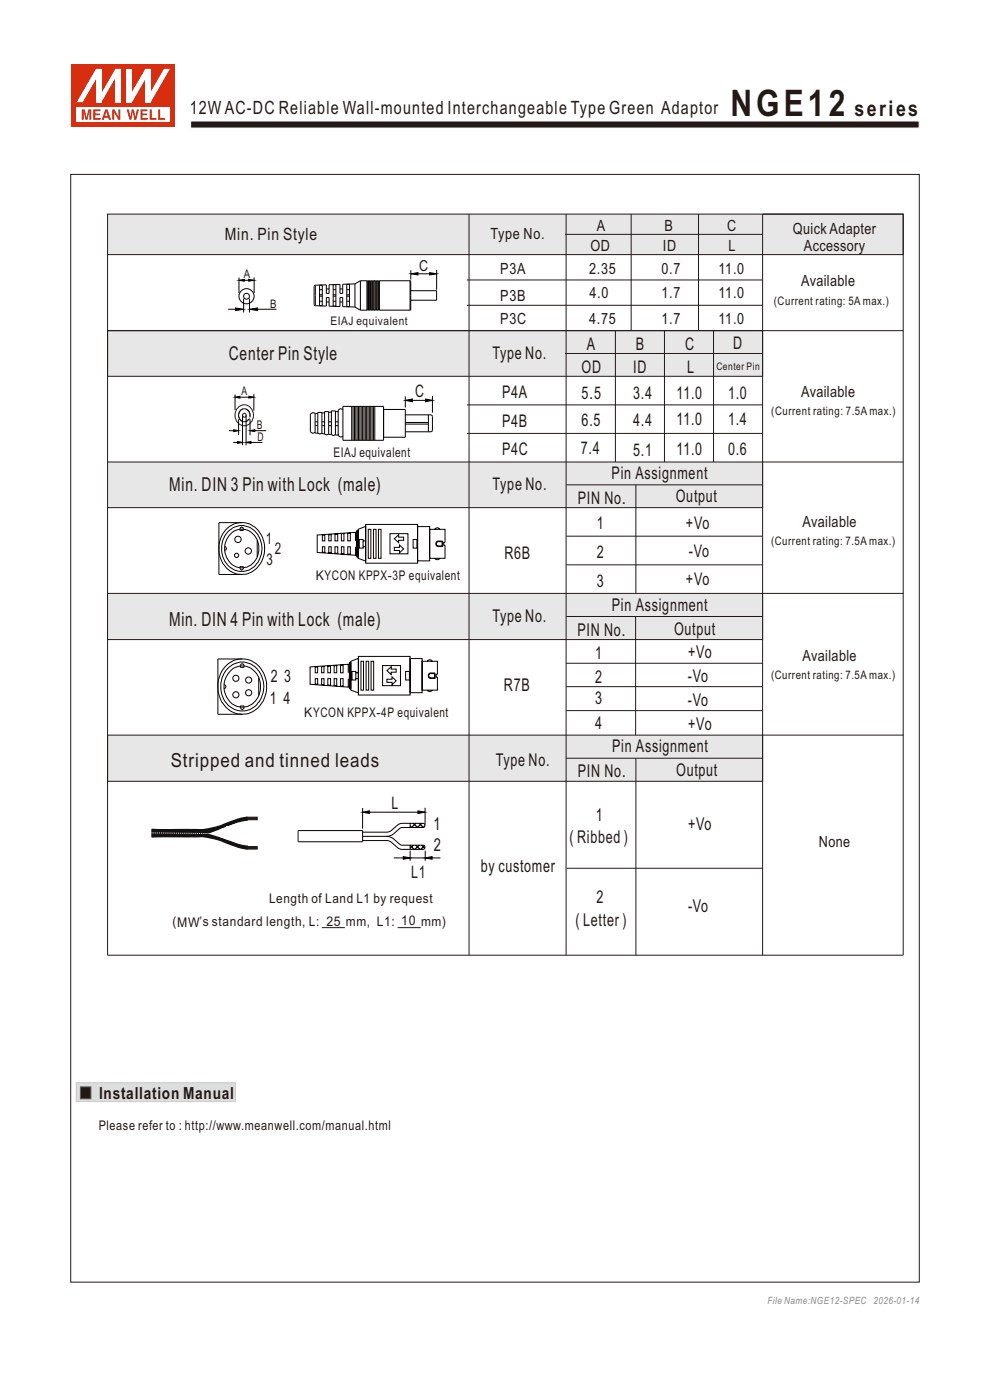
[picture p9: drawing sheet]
<svg xmlns="http://www.w3.org/2000/svg" width="210mm" height="297mm" viewBox="0 0 210 297" stroke-linecap="round" stroke-linejoin="round" font-family="sans-serif">
<g fill="#e7e7e7" stroke="#231916" stroke-width=".21">
<path d="M22.8 45.4h168.8v8.6h-168.8z"/>
<path d="M22.8 70.1h139v9.7h-139z"/>
</g>
<g fill="none" stroke="#000" stroke-width=".21">
<path d="M63.2 176.2h13.7v2.4h-13.7M76.9 172.3l1.5-.3v.6zM76.9 171.4v4.4M76.9 178.3h5.4l.5 .2 2 1.6 2.2 .1M76.9 177.4l5.6 .1a4.4 4.4 0 0 1 2.3 1.6l.5 .2h1.7M78.4 172.3h11M87 175.2l.4 .4M87 179.3l.9 .9M87 174.6h.1M87 179.3h2.7a.45 .45 0 0 1 .4 .4 .45 .45 0 0 1-.4 .5h-2.7zM87 174.7h2.7a.45 .45 0 0 1 .4 .4 .45 .45 0 0 1-.4 .5h-2.7zM87 174.7l-2.2 .1-2 1.5-.5 .2h-5.4"/>
<path d="M87 175.6h-1.7l-.5 .1a4.4 4.4 0 0 1-2.3 1.7h-.6M87.6 174.6l1 1M87.7 179.3l-.7 .7M88.2 179.3l.9 .9M88.2 174.6l-1 1M88.6 172l1.5 .3-1.5 .3zM88.9 174.6l1 1M89 179.3l-1 .9M89.4 179.3l.8 .7M89.5 174.6l-1 1M90.1 174.6l.1 .1M90.1 179.3l-.9 .9"/>
<path d="M90.2 171.4v3.5M90.2 175.2l-.5 .4M83.5 182h9.9M85.5 181.7l1.5 .3-1.5 .3zM87 180.5v2.1M90.2 180.5v2.1M90.2 182l1.5-.3v.6z"/>
</g>
<path d="M63.2 176.2v2.4M68.3 196.8h4.9M84.3 196.8h4.9" fill="none" stroke="#231916" stroke-width=".21"/>
<path d="M76.9 172.3l1.5-.3v.6zM88.6 172l1.5 .3-1.5 .3zM85.5 181.7l1.5 .3-1.5 .3zM90.2 182l1.5-.3v.6z" fill="#000"/>
<path d="M22.8 156h139v9.7h-139z" fill="#e7e7e7" stroke="#231916" stroke-width=".21"/>
<path d="M161.8 45.4v157.2M191.6 45.4v157.2h-168.8v-94.9M120.1 160.9h41.7M134.9 160.9v41.7M120.2 184.2h41.6" fill="none" stroke="#231916" stroke-width=".21"/>
<path d="M32.1 175.9l11.4-.1 2.9-.6 3.9-1.5 1.7-.4a.41 .41 0 0 1 .6 .3l1.1 .1 .1-.3 .2 .2-.4 .2h-.8l-.2 .1-.1 .2-2.4 .5-3.1 1.2-1.9 .5-.1 .1 .2 .1-.3 .1 3.9 .3a10.8 10.8 0 0 1 3.8 .3l.1 .4 .5-.1 .2 .2 .1-.1-.2-.2 .2 .1 .1-.1 .1 .2-.1 .1 .9-.1-.1 .1a2.11 2.11 0 0 1-1.6 0l-.3 .2-4.3-.1-3.4-.3-12.4 .2h-.3z" fill-rule="evenodd" fill="#0e0f11"/>
<g fill="#231916" stroke="#231916" stroke-width=".21">
<path d="M52.5 177.3h2.1v.5h-2.1z" fill-rule="evenodd"/>
<path d="M52.4 173.4h2.2v.5h-2.2z" fill-rule="evenodd"/>
</g>
<path d="M32.1 175.8l12.7 .2 3.4-.3 4.3-.1 .4 .2a2.1 2.1 0 0 1 1.6 .1l-.9-.1 .1 .1-.1 .2-.1-.1-.2 .1 .2-.2-.1-.1-.2 .2-.5-.1-.1 .4a17.5 17.5 0 0 1-4.8 .3l-2.9 .3 .3 .1-.2 .1 .1 .1 1.9 .5 3.1 1.2 2.4 .5 .1 .2 .2 .1h.8l.4 .2-.2 .2-.1-.3-.7 .2-.4-.2 .1 .2a.43 .43 0 0 1-.7 .2l-1.7-.4-3.9-1.5-2.9-.6-11.4-.1z" fill-rule="evenodd" fill="#0e0f11"/>
<g fill="#231916" stroke="#231916" stroke-width=".21">
<path d="M52.5 175.7h2.1v.5h-2.1z" fill-rule="evenodd"/>
<path d="M52.4 179.6h2.2v.5h-2.2z" fill-rule="evenodd"/>
</g>
<path d="M44.7 176.4h.6v1.1h-.6z" fill-rule="evenodd" fill="#0e0f11" stroke="#0e0f11" stroke-width=".21"/>
<path d="M42.8 178.7h.1" fill="none" stroke="#231916" stroke-width=".21"/>
<path d="M32.1 176.7l13.2 .1" fill="none" stroke="#fff" stroke-width=".21" stroke-dasharray=".2 .2" stroke-linecap="butt"/>
<g fill="#fff">
<path d="M47.1 175.8h7.5v1.9h-7.5z" fill-rule="evenodd"/>
<path d="M47.5 175.9h7.4v2h-7.4z" fill-rule="evenodd"/>
<path d="M46.5 176.1a1.1 1.1 0 0 1 1.4-.3 1.1 1.1 0 0 1 .4 1.5 1.1 1.1 0 0 1-1.5 .3 1.1 1.1 0 0 1-.3-1.5z" fill-rule="evenodd"/>
<path d="M42.3 178.5h1.1v.5h-1.1z" fill-rule="evenodd"/>
<path d="M47.9 175.4h7.1v2.2h-7.1z" fill-rule="evenodd"/>
</g>
<path d="M44.2 176.9l6.4-2.4v4.4z" fill="#fff"/>
<path d="M16.2 229.7h33.8v4h-33.8z" fill-rule="evenodd" fill="#dcdddd" stroke="#c9cacb" stroke-width=".21"/>
<path d="M17.1 230.6h2.2v2.5h-2.2z" fill-rule="evenodd" fill="#231916" stroke="#595857" stroke-width=".21"/>
<path d="M120.1 145.7h41.6" fill="none" stroke="#231916" stroke-width=".21"/>
<path d="M22.8 125.9h139v9.8h-139z" fill="#e7e7e7" stroke="#231916" stroke-width=".21"/>
<path d="M120.1 130.8h41.7M134.8 130.8v25.1M161.8 125.9h29.8M120.1 140.7h41.7M120.1 150.8h41.7M161.8 155.9h29.8" fill="none" stroke="#231916" stroke-width=".21"/>
<g fill="none" stroke="#060202" stroke-width=".21">
<path d="M51.4 139.8h-5.2v11.7h5.2M76 139.3h11v8.1h-11zM87 139.7h2.5v7.2h-2.5zM47.5 145.2a.42 .42 0 0 1 .4 .5 .42 .42 0 0 1-.4 .4M47.7 141.5a4.9 4.9 0 0 1 5-1.6 4.9 4.9 0 0 1 3.5 3.7 5.9 5.9 0 0 1-3.9 7.9 5.4 5.4 0 0 1-6.1-5.8 6.6 6.6 0 0 1 1.5-4.2zM48.3 141.8a4.4 4.4 0 0 1 4.5-1.1 4.4 4.4 0 0 1 3 3.5 5.3 5.3 0 0 1-3.6 6.6 4.8 4.8 0 0 1-5.4-5.7 5.9 5.9 0 0 1 1.5-3.3zM48.9 142.3a3.7 3.7 0 0 1 3.9-.7 3.7 3.7 0 0 1 2.4 3.2 4.3 4.3 0 0 1-3.8 5.2 4.3 4.3 0 0 1-3.9-4.8 4.8 4.8 0 0 1 1.4-2.9zM51 149.8h.8a.44 .44 0 0 1-.3 .6 .44 .44 0 0 1-.5-.4zM51.2 140.9l.5 .1 .1 .6h-.8zM54.9 143.8v3.8M65.8 141.5l8.3-.6v4.9l-8.3-.6zM66.9 141.4v1.3h.5v-1.3"/>
<path d="M66.9 145.3v-1.3h.5v1.3M66.9 145.1l.5 .1M67.4 141.5h-.5M68.2 145.3v-1.3h.5v1.4M68.2 145.2l.5 .1M68.7 141.3v1.4h-.5v-1.4M68.7 141.4h-.5M69.5 145.5v-1.5h.6v1.5M69.5 145.3l.6 .1M69.5 141.3h.6M70.1 141.2v1.5h-.6v-1.5M70.9 145.5v-1.5h.5v1.6"/>
<path d="M70.9 145.4l.5 .1M71.4 141.1v1.6h-.5v-1.6M71.4 141.2h-.5M72.2 145.7v-1.7h.6v1.7M72.2 145.5h.6M72.8 141v1.7h-.6v-1.7M72.8 141.1l-.6 .1M73.9 140.9v1.8M73.9 144v1.7M74.1 140.6h.3v5.5h-.3zM74.4 140.3l1.6-.6v7.3l-1.6-.6zM74.7 142.4h.8v1.9h-.8z"/>
<path d="M75.5 144h.5M75.5 142.7h.5M76.6 140.3h.5v6.1h-.5zM77.7 140.3h.5v6.1h-.5zM78.7 140.3h.6v6.1h-.6zM81.2 141.2h3.7v4.3h-3.7zM82.1 144.1h1.1v-.5l.8 .8-.8 .9v-.5h-1.1zM82.1 142.3l.9-.9v.5h1v.7h-1v.5zM86 142.4h.8v1.9h-.8zM89.5 140.3h3.3v2.8h-.3v.5h.3v2.8h-3.3zM90.6 140.3a.58 .58 0 0 1 .6-.4 .58 .58 0 0 1 .5 .4M90.6 146.4a.62 .62 0 0 0 1.1 0"/>
<path d="M91 142.9l1.3-.1v1.1h-.9a.59 .59 0 0 1-.5-.4 .59 .59 0 0 1 .1-.6zM91.1 143l1.1-.1v.9h-.8a.47 .47 0 0 1-.4-.3 .47 .47 0 0 1 .1-.5z"/>
</g>
<g fill="none" stroke="#000" stroke-width=".21">
<circle cx="50" cy="147.4" r=".65"/>
<circle cx="50" cy="143.9" r=".65"/>
<circle cx="52.7" cy="147" r=".65"/>
<circle cx="52.7" cy="144.3" r=".65"/>
</g>
<path d="M22.8 98h139v9.7h-139z" fill="#e7e7e7" stroke="#231916" stroke-width=".21"/>
<g fill="none" stroke="#231916" stroke-width=".21">
<path d="M22.8 54v44M99 59.4h62.8M99.5 45.4v157.2M119.9 49.7h41.9M120.1 45.4v157.2M133.9 45.4v24.7M148.2 45.4v24.7M161.8 45.4h29.8M22.8 70.1h168.8M66.9 60.5v4.4M99 64.8h62.7M119.8 75h42"/>
<path d="M130.5 70.1v27.9M140.9 70.1v27.9M151.4 70.1v27.9M50.4 86.5a2 2 0 0 1 2.5-.2 2 2 0 0 1 .8 2.4 1.95 1.95 0 0 1-2.2 1.6 1.95 1.95 0 0 1-1.7-2.2l.1-.6zM51.1 87a1.34 1.34 0 0 1 1.9 .6 1.34 1.34 0 0 1-.8 1.8 1.36 1.36 0 0 1-1.5-.8 1.36 1.36 0 0 1 .4-1.6zM99 85.9h62.8M99 91.9h62.7M161.8 98h29.8M120.1 113.7h41.6M120.1 119.8h41.6M120.1 102.9h41.7M134.9 102.9v23"/>
<circle cx="51.8" cy="88.1" r=".4"/>
</g>
<g fill="none" stroke="#060202" stroke-width=".21">
<path d="M47.7 116a.39 .39 0 0 1 .3 .4 .39 .39 0 0 1-.3 .4M47.9 112.4a4.6 4.6 0 0 1 4.6-1.4 4.6 4.6 0 0 1 3.3 3.5 5.4 5.4 0 0 1-4.1 7.3 5 5 0 0 1-5.3-5.4 6.2 6.2 0 0 1 1.5-4zM48.4 112.8a4.1 4.1 0 0 1 4.2-1 4.1 4.1 0 0 1 2.8 3.2 4.9 4.9 0 0 1-3.7 6.2 4.7 4.7 0 0 1-4.5-6.2l.4-1.2zM49 113.2a3.5 3.5 0 0 1 3.6-.7 3.5 3.5 0 0 1 2.3 3 3.9 3.9 0 0 1-4.6 4.8 4.3 4.3 0 0 1-1.3-7.1zM51.1 111.9l.5 .1v.5h-.7zM51.3 110.9h-4.9v11h4.9M54.6 114.6v3.6M67.3 113.5l8.4-.6v4.9l-8.4-.6zM68.4 113.4v1.3h.5v-1.3M68.4 117.3v-1.3h.5v1.3M68.4 117.2h.5M68.9 113.5h-.5"/>
<path d="M69.7 117.4v-1.4h.6v1.4M69.7 117.2l.6 .1M70.3 113.3v1.4h-.6v-1.4M70.3 113.4l-.6 .1M71.1 117.5v-1.5h.5v1.5M71.1 117.4h.5M71.1 113.3h.5M71.6 113.2v1.5h-.5v-1.4M72.4 117.6v-1.6h.6v1.6M72.4 117.4l.6 .1M73 113.1v1.6h-.6v-1.6M73 113.2l-.6 .1"/>
<path d="M73.8 117.7v-1.7h.5v1.7M73.8 117.6h.5M74.3 113v1.7h-.5v-1.7M74.3 113.1l-.5 .1M75.4 112.9v1.8M75.4 116v1.8M75.7 112.6h.3v5.6h-.3zM76 112.3l1.6-.6v7.3l-1.6-.6zM76.2 114.5h.8v1.8h-.8zM77 116h.6M77 114.7h.6M77.6 111.3h11v8.2h-11z"/>
<path d="M78.1 112.3h.6v6.1h-.6zM79.2 112.3h.6v6.1h-.6zM80.3 112.3h.5v6.1h-.5zM82.7 113.2h3.8v4.3h-3.8zM83.6 116.1h1.1v-.5l.9 .8-.9 .9v-.5h-1.1zM83.6 114.3l1-.8v.5h1v.6h-1v.5zM87.6 114.5h.8v1.8h-.8zM88.6 111.7h2.5v7.3h-2.5zM91.1 112.3h3.3v2.8h-.3v.6h.3v2.7h-3.3zM92.2 112.3a.58 .58 0 0 1 .6-.3 .58 .58 0 0 1 .5 .3M92.2 118.4a.62 .62 0 0 0 1.1 0M92.6 114.9l1.3-.1v1.2h-.9a.59 .59 0 0 1-.5-.5 .59 .59 0 0 1 .1-.6z"/>
<path d="M92.7 115l1.1-.1v.9h-.8a.47 .47 0 0 1-.4-.3 .47 .47 0 0 1 .1-.5zM50.9 120.2h.7a.41 .41 0 0 1-.2 .7 .41 .41 0 0 1-.5-.5z"/>
</g>
<g fill="none" stroke="#000" stroke-width=".21">
<path d="M50.7 58.9v3.3M50.7 59.5l1.1-.2v.4zM51 59.5h2.6M52.7 59.3l1.2 .2-1.2 .2zM53.9 58.9v3.3M76.4 59.6h1.4M76.4 59.6l-1.1 .6M76.4 59.6v6.2M77.8 59.6l.2 .1M77.8 59.6v6.2M78 59.7v6M78.2 59.6h.2"/>
<path d="M78.2 59.6l-.2 .1M78.2 59.6v6.2M78.4 59.6l.2 .1M78.4 59.6v6.2M78.6 59.7v6M78.8 59.6h.2M78.8 59.6l-.2 .1M78.8 59.6v6.2M79 59.6l.2 .1M79 59.6v6.2M79.2 59.7v6M79.3 59.6h.3"/>
<path d="M79.3 59.6l-.1 .1M79.3 59.6v6.2M79.6 59.6l.1 .1M79.6 59.6v6.2M79.7 59.7v6M79.9 59.6h.2M79.9 59.6l-.2 .1M79.9 59.6v6.2M80.1 59.6l.2 .1M80.1 59.6v6.2M80.3 59.7v6M80.5 59.6h6.5"/>
<path d="M80.5 59.6l-.2 .1M80.5 59.6v6.2M87 59.6l.1 .1v6l-.1 .1M87 59.6v6.2M87.1 57.3v2M87.2 58.1l1.5-.3v.5zM87.7 58.1h4.6M91.1 57.8l1.5 .3-1.5 .2zM92.6 57.3v4.1M48.4 65.6h2.6M49.9 65.3l1.7 .3-1.7 .3zM51.7 63.4v2.9"/>
<path d="M52.9 63.4v2.9M53 65.6l1.6-.3v.6zM53.4 65.6h5.2M67.8 60.5h.6v4.4l-.6-.1zM67.8 62.5h.6M67.8 61.4h.6M67.8 63.9h.6M67.8 62.8h.6M69.2 64.1h.6M69.2 61.3h.6M70.7 60.4h.5v4.6l-.5-.1zM70.7 62.5h.5"/>
<path d="M70.7 61.4h.5M70.7 63.9h.5M70.7 62.8h.5M72.1 64.1h.6M72.1 61.3h.6M73.6 60.3h.5v4.8l-.5-.1zM73.6 62.5h.5M73.6 61.4h.5M73.6 63.9h.5M73.6 62.8h.5M75.3 60.2l-2.6 .1v1.9h-.6v-1.9l-2.3 .1v1.8h-.6v-1.8l-2.3 .1-.3 .3v3.8l.2 .2 2.4 .1v-1.8h.6v1.8l2.3 .1v-1.9h.6v1.9l2.6 .1M75.3 65.1l1.1 .7"/>
<path d="M75.3 60.2v4.9M76.4 65.8h1.4M78 65.7l.2 .1M78 65.7l-.2 .1M78.2 65.8h.2M78.6 65.7l-.2 .1M78.6 65.7l.2 .1M78.8 65.8h.2M79.2 65.7l.1 .1M79.2 65.7l-.2 .1M79.3 65.8h.3M79.7 65.7l.2 .1"/>
<path d="M79.7 65.7l-.1 .1M79.9 65.8h.2M80.3 65.7l-.2 .1M80.3 65.7l.2 .1M80.5 65.8h6.5M87.1 61.7h5.5v2h-5.5M48.6 91.4h1.7M49.5 93.9h1.4M49.5 91.2l1.1 .2-1.1 .2zM49.9 83.7v3.3M49.9 84.3l1-.2v.4zM50.2 84.3h3.1"/>
<path d="M50.4 93.7l1 .2-1 .2zM50.6 89v3.3M51.4 88.1v6.3M52.2 88.1v6.3M52.2 93.9l1-.2v.4zM52.5 93.9h3.2M52.8 84.1l1 .2-1 .2zM53 88.9v3.4M53 91.4l1.1-.2v.4zM53.3 91.4h3.2M53.8 83.6v3.5M65.8 87.8h.1"/>
<path d="M65.8 87.8v3.8l.5 .3 .5-.1M65.8 87.8l.5-.3 .5 .2v4.2h.6v-4.4h.9v4.5l.6 .1M66.8 90.3h.6M66.8 89.5h.6M67.4 91.9l.4 .2 .5-.2M67.4 87.7l-.6 .1M68.3 90.3h.6M68.3 89.5h.6M68.8 92.1l.5 .2 .4-.2M68.9 92.1v-4.8h.8v4.8l.6 .1M68.9 87.6h-.6M69.7 90.3h.6"/>
<path d="M69.7 89.5h.6M70.3 92.2l.4 .2 .5-.2M70.3 87.4l-.6 .1M71.2 90.3h.5M71.2 89.5h.5M71.7 92.1l.2 .5 .4 .1 .4-.2M71.7 87.3h-.5M72.7 86.8l-.5-.1-.5 .3v5.3h-.5v-5.1h-.9v5M72.7 86.2h8.7v7.2h-8.7zM74.6 86.2v7.2M74.9 86.2v7.2M75.2 86.2v7.2"/>
<path d="M75.5 86.2v7.2M75.8 86.2v7.2M76 86.2v7.2M76.3 86.2v7.2M76.6 86.2v7.2M76.9 86.2v7.2M77.2 86.2v7.2M77.5 86.2v7.2M77.8 86.2v7.2M78.1 86.2v7.2M78.3 86.2v7.2M78.6 86.2v7.2"/>
<path d="M78.9 86.2v7.2M79.2 86.2v7.2M79.5 86.2v7.2M81.4 86.9h4.6v5.9h-4.6M86 88h5.4l.3 .3-.1 3.2-5.6 .1M86 84.1v2.3M86 90h4.9M86 89.6h4.9M86 84.9l1.5-.2v.5zM86.5 84.9h4.5M90.3 84.7l1.4 .2-1.4 .3zM90.9 88v3.6"/>
<path d="M91.7 84v3.5"/>
<circle cx="52.3" cy="62.8" r="1.61"/>
<circle cx="52.3" cy="62.8" r=".62"/>
<circle cx="50.2" cy="117.8" r=".45"/>
<circle cx="50.5" cy="114.4" r=".68"/>
<circle cx="52.7" cy="116.9" r=".68"/>
</g>
<g fill="#000">
<path d="M50.7 59.5l1.1-.2v.4zM52.7 59.3l1.2 .2-1.2 .2zM87.2 58.1l1.5-.3v.5zM91.1 57.8l1.5 .3-1.5 .2zM49.9 65.3l1.7 .3-1.7 .3zM53 65.6l1.6-.3v.6zM49.5 91.2l1.1 .2-1.1 .2zM50.4 93.7l1 .2-1 .2zM49.9 84.3l1-.2v.4zM52.8 84.1l1 .2-1 .2zM52.2 93.9l1-.2v.4zM53 91.4l1.1-.2v.4z"/>
<path d="M86 84.9l1.5-.2v.5zM90.3 84.7l1.4 .2-1.4 .3z"/>
</g>
<g fill="#fff" stroke="#fff" stroke-width=".21">
<path d="M51.7 89.4h.3v.2h-.3z" fill-rule="evenodd"/>
<path d="M51.7 86.6h.3v.2h-.3z" fill-rule="evenodd"/>
<path d="M52.5 88.5h.4v.2h-.4z" fill-rule="evenodd"/>
</g>
<path d="M40.4 25.7h154.6v1.5h-154.6z" fill-rule="evenodd" fill="#231916" stroke="#fff" stroke-width=".21"/>
<path d="M15.2 13.7h22v13.2h-22z" fill-rule="evenodd" fill="#d62e0f"/>
<path d="M16.3 22.7h19.8v3.1h-19.8z" fill-rule="evenodd" fill="#fff"/>
<g fill="#d62e0f">
<path d="M26.9 23.2h.4l.4 1.6 .3-1.6h.4l.3 1.6 .3-1.6h.5l-.6 2.2h-.4l-.3-1.7-.3 1.7h-.4z" fill-rule="evenodd"/>
<path d="M29.8 23.2h1.5v.4h-1.1v.5h1v.3h-1v.6h1.1v.4h-1.5z" fill-rule="evenodd"/>
<path d="M31.7 23.2h.5v1.8h1v.4h-1.5z" fill-rule="evenodd"/>
<path d="M33.5 23.2h.5v1.8h1v.4h-1.5z" fill-rule="evenodd"/>
<path d="M17.3 23.2h.7l.4 1.7 .3-1.7h.7v2.2h-.4v-1.8l-.4 1.8h-.5l-.4-1.8v1.8h-.4z" fill-rule="evenodd"/>
<path d="M19.8 23.2h1.5v.4h-1.1v.5h1v.4h-1v.5h1.2v.4h-1.6z" fill-rule="evenodd"/>
<path d="M22.6 23.7l.2 .9h-.5zM22.3 23.2l-.7 2.2h.4l.2-.4h.7l.2 .4h.5l-.8-2.2z" fill-rule="evenodd"/>
<path d="M23.8 23.2h.5l.8 1.5v-1.5h.4v2.2h-.4l-.9-1.5v1.5h-.4z" fill-rule="evenodd"/>
</g>
<g fill="#fff">
<path d="M24.5 14.6h1.1v7.1h-1.1z" fill-rule="evenodd"/>
<path d="M24.5 14.6h1.1l-4.1 7.1h-1.1z" fill-rule="evenodd"/>
<path d="M20.4 14.6h1.1v7.1h-1.1z" fill-rule="evenodd"/>
<path d="M20.4 14.6h1.1v.3l-4 6.8h-1.2z" fill-rule="evenodd"/>
<path d="M30.8 14.6h1.1v7.1h-1.1z" fill-rule="evenodd"/>
<path d="M34.8 14.6h1.3l-4.2 7.1h-1v-.3z" fill-rule="evenodd"/>
<path d="M26.9 14.6h1.1v7.1h-1.1z" fill-rule="evenodd"/>
<path d="M30.8 14.6h1.1v.3l-3.9 6.8h-1.1v-.3z" fill-rule="evenodd"/>
</g>
<!-- layer: VhF -->
<path d="M15 37h180v235h-180z" fill="none" stroke="#231916" stroke-width=".21"/>
<text font-size="7.8" fill="#231916" x="154.9" y="24.6">NGE12</text>
<text font-size="4.6" fill="#231916" x="181.3" y="24.6">series</text>
<g font-size="4.1" fill="#231916">
<text x="48.5" y="76.5">Center Pin Style</text>
<text x="35.9" y="104.1">Min. DIN 3 Pin with Lock (male)</text>
<text x="35.9" y="132.7">Min. DIN 4 Pin with Lock (male)</text>
<text x="36.2" y="162.6">Stripped and tinned leads</text>
</g>
<text font-size="3.9" fill="#231916" x="40.2" y="24.2">12W AC-DC Reliable Wall-mounted Interchangeable Type Green Adaptor</text>
<g font-size="3.8" fill="#231916">
<text x="91.9" y="176.1">1</text>
<text x="92" y="180.5">2</text>
</g>
<g font-size="3.7" fill="#231916">
<text x="104.4" y="76.1">Type No.</text>
<text x="124.5" y="74.2">A</text>
<text x="134.9" y="74.1">B</text>
<text x="145.4" y="74.1">C</text>
<text x="155.5" y="74.1">D</text>
<text x="123.4" y="79.1">OD</text>
<text x="134.3" y="79.1">ID</text>
<text x="145.7" y="79.1">L</text>
<text x="106.5" y="84.5">P4A</text>
<text x="123.3" y="84.7">5.5</text>
<text x="134.3" y="84.7">3.4</text>
<text x="143.5" y="84.7">11.0</text>
<text x="154.4" y="84.7">1.0</text>
<text x="106.5" y="90.5">P4B</text>
<text x="123.4" y="90.4">6.5</text>
<text x="134.3" y="90.4">4.4</text>
<text x="143.5" y="90.3">11.0</text>
<text x="154.4" y="90.3">1.4</text>
<text x="106.5" y="96.4">P4C</text>
<text x="123.2" y="96.2">7.4</text>
<text x="129.7" y="101.6">Pin Assignment</text>
<text x="134.3" y="96.6">5.1</text>
<text x="143.5" y="96.5">11.0</text>
<text x="154.4" y="96.5">0.6</text>
<text x="104.5" y="104">Type No.</text>
<text x="122.6" y="106.8">PIN No.</text>
<text x="143.4" y="106.6">Output</text>
<text x="126.6" y="112.3">1</text>
<text x="145.5" y="112.3">+Vo</text>
<text x="107" y="118.5">R6B</text>
<text x="126.6" y="118.3">2</text>
<text x="146.1" y="118.1">-Vo</text>
<text x="126.6" y="124.5">3</text>
<text x="145.5" y="124.2">+Vo</text>
<text x="104.4" y="131.9">Type No.</text>
<text x="129.8" y="129.5">Pin Assignment</text>
<text x="122.5" y="134.9">PIN No.</text>
<text x="143" y="134.7">Output</text>
<text x="126.3" y="139.9">1</text>
<text x="146" y="139.7">+Vo</text>
<text x="106.9" y="146.6">R7B</text>
<text x="126.3" y="144.9">2</text>
<text x="126.3" y="149.3">3</text>
<text x="145.9" y="149.8">-Vo</text>
<text x="145.9" y="144.8">-Vo</text>
<text x="126.3" y="154.6">4</text>
<text x="146" y="154.8">+Vo</text>
<text x="129.8" y="159.6">Pin Assignment</text>
<text x="105.2" y="162.6">Type No.</text>
<text x="122.6" y="164.9">PIN No.</text>
<text x="143.4" y="164.7">Output</text>
<text x="120.8" y="178.9">( Ribbed )</text>
<text x="126.4" y="174.2">1</text>
<text x="146" y="176">+Vo</text>
<text x="102" y="185">by customer</text>
<text x="126.6" y="191.5">2</text>
<text x="122.1" y="196.4">( Letter )</text>
<text x="145.9" y="193.4">-Vo</text>
</g>
<g font-size="3.6" fill="#231916">
<text x="47.7" y="51">Min. Pin Style</text>
<text x="88.1" y="84.2">C</text>
<text x="57.2" y="149.2">1</text>
<text x="57.5" y="144.6">2</text>
<text x="60.1" y="149.2">4</text>
<text x="60.2" y="144.6">3</text>
<text x="83" y="171.5">L</text>
<text x="87.2" y="186.2">L1</text>
</g>
<text font-size="3.5" fill="#231916" x="21" y="233.1">Installation Manual</text>
<g font-size="3.4" fill="#231916">
<text x="56.4" y="115.5">1</text>
<text x="56.5" y="119.8">3</text>
<text x="58.3" y="117.5">2</text>
</g>
<g font-size="3.3" fill="#231916">
<text x="104" y="50.7">Type No.</text>
<text x="125.2" y="53.3">OD</text>
<text x="126.6" y="49">A</text>
<text x="140.6" y="53.3">ID</text>
<text x="140.9" y="49">B</text>
<text x="154.3" y="49">C</text>
<text x="154.5" y="53.3">L</text>
<text x="168.2" y="49.6">Quick Adapter</text>
<text x="170.5" y="53.3">Accessory</text>
<text x="106.1" y="58.1">P3A</text>
<text x="125" y="58.2">2.35</text>
<text x="140.3" y="58.2">0.7</text>
<text x="152.4" y="58.2">11.0</text>
<text x="106.1" y="63.9">P3B</text>
<text x="125" y="63.3">4.0</text>
<text x="140.3" y="63.3">1.7</text>
<text x="152.4" y="63.3">11.0</text>
<text x="169.9" y="60.6">Available</text>
<text x="106.1" y="68.7">P3C</text>
<text x="125" y="68.6">4.75</text>
<text x="140.3" y="68.6">1.7</text>
<text x="152.4" y="68.6">11.0</text>
<text x="169.9" y="84.2">Available</text>
<text x="170.2" y="111.9">Available</text>
<text x="170.2" y="140.3">Available</text>
<text x="173.7" y="179.7">None</text>
</g>
<text font-size="3.2" fill="#231916" x="88.9" y="57.6">C</text>
<g font-size="2.8" fill="#231916">
<text x="70.8" y="96.9">EIAJ equivalent</text>
<text x="67" y="123.1">KYCON KPPX-3P equivalent</text>
<text x="64.6" y="152">KYCON KPPX-4P equivalent</text>
<text x="57.1" y="191.5">Length of Land L1 by request</text>
<text x="36.6" y="196.5">(MW’s standard length, L: 25 mm, L1: 10 mm)</text>
<text x="20.9" y="239.6">Please refer to : http://www.meanwell.com/manual.html</text>
</g>
<g font-size="2.5" fill="#231916">
<text x="51.7" y="59.1">A</text>
<text x="57.3" y="65.3">B</text>
<text x="164.2" y="64.6">(Current rating: 5A max.)</text>
<text x="70.1" y="68.9">EIAJ equivalent</text>
<text x="51.2" y="83.8">A</text>
<text x="163.6" y="88.1">(Current rating: 7.5A max.)</text>
<text x="54.5" y="91.1">B</text>
<text x="54.6" y="93.6">D</text>
<text x="163.6" y="115.6">(Current rating: 7.5A max.)</text>
<text x="163.6" y="144">(Current rating: 7.5A max.)</text>
</g>
<text font-size="2.2" fill="#231916" x="152" y="78.5">Center Pin</text>
<text font-size="2.1" fill="#898989" x="162.8" y="276.7">File Name:NGE12-SPEC 2026-01-14</text>
</svg>
